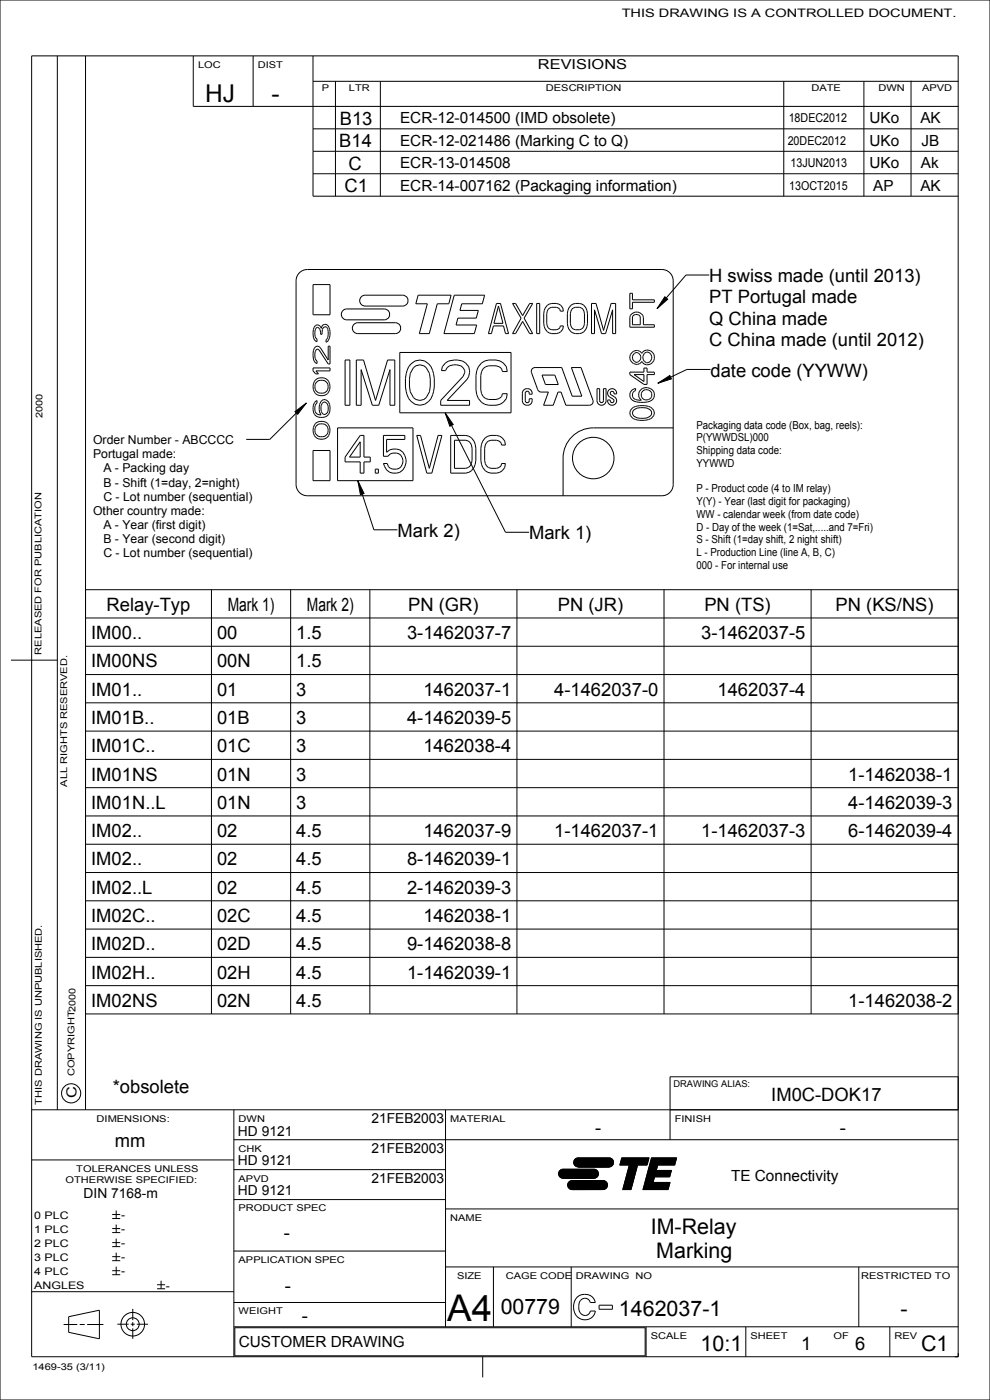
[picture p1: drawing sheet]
<svg xmlns="http://www.w3.org/2000/svg" width="210mm" height="297mm" viewBox="0 0 210 297" stroke-linecap="round" stroke-linejoin="round" font-family="sans-serif">
<g fill="none" stroke="#000" stroke-width=".21">
<path d="M0 0h210v297h-210zM12.2 11.9v223.5M18.1 11.9v223.5M41 11.9v10.7h162.3M53.7 11.9v10.7M66.4 11.9v29.7h136.9M66.4 17.3h136.9M71.2 17.3v24.3M80.7 17.3v24.3M166.3 17.3v24.3M183.3 17.3v24.3M193.3 17.1v24.5"/>
<path d="M66.4 27.3h136.9M66.4 32.1h136.9M66.4 36.9h136.9M63.7 57.7l1-.5h.5h75.2a2.4 2.4 0 0 1 2.4 2.4v43.2a2.4 2.4 0 0 1-2.4 2.4h-75.2a2.4 2.4 0 0 1-2.4-2.4v-43.2a2.4 2.4 0 0 1 .9-1.9zM150.4 58.3h-4.9l-6.1 7.2M66.4 60.4h3.6v6.4h-3.6zM66.4 78.1h3.6v.6h-3l.6 .6h-.7l-.5-.6zM66.9 69a.74 .74 0 0 1 1 .2l.3 .5 .1-.6a.81 .81 0 0 1 .8-.3 .81 .81 0 0 1 .7 .6 2.48 2.48 0 0 1-.6 3.2v-.5a2.17 2.17 0 0 0 0-2.8h-.3a1.38 1.38 0 0 0-.6 1.6h-.3a1.13 1.13 0 0 0-.8-1.5 1.92 1.92 0 0 0 0 2.6v.5a1.61 1.61 0 0 1-.8-1.9l.1-.7zM66.9 73.5a.74 .74 0 0 1 1 .2l1.7 2.7v-3h.4v3.8h-.4l-1.9-2.9-.5-.2a1.92 1.92 0 0 0 0 2.5v.5a1.72 1.72 0 0 1-.8-2.1l.2-1zM73.2 76.4h1v9.6h-1zM75.6 76.4h1.5l2.6 8.6 2.5-8.6h1.5v9.6h-1v-7.6l-2.4 7.6h-1.3l-2.4-7.6v7.6h-1zM84.8 74.8h23.6v12.8h-23.6z"/>
<path d="M87.2 77.2a2.82 2.82 0 0 1 3-.6 2.82 2.82 0 0 1 1.8 2.6 6.7 6.7 0 0 1-1.1 6 2.82 2.82 0 0 1-3 .5 2.82 2.82 0 0 1-1.7-2.6 6.7 6.7 0 0 1 1-5.9zM87.7 78a1.82 1.82 0 0 1 2.7 0l.7 1.2 .2 2.7a2.6 2.6 0 0 1-2.2 3.1 2.6 2.6 0 0 1-2.2-3.1l.1-2.7zM94.5 77a3.6 3.6 0 0 1 4.9 .8 2.9 2.9 0 0 1-.3 2.7l-4.3 4.5h4.8v1h-6.1v-1l4.7-5.2 .4-.8a1.6 1.6 0 0 0-1.7-1.6 1.98 1.98 0 0 0-2.4 1.2h-.8l.1-.8zM102.2 77a3.8 3.8 0 0 1 5.2 .8l.2 1h-1l-.2-.6a2.75 2.75 0 0 0-4.2 .6l-.2 .8v3.1a1.94 1.94 0 0 0 1.7 2h1.5l.7-.2 .5-.4 .2-.6h1a2.49 2.49 0 0 1-2.4 2.5 3.3 3.3 0 0 1-4.2-3.3v-3.1l.1-1 .4-.8zM105.3 64.4h.9l1.7 6.4h-.7l-.4-1.7h-2.1l-.5 1.7h-.6zM105.7 64.9l1 3.7h-1.9zM108.7 64.4h.7l1.5 2.6 1.4-2.6h.7l-1.8 3.1 1.8 3.3h-.7l-1.4-2.6-1.5 2.6h-.7l1.8-3.3zM113.8 64.4h.7v6.4h-.7zM116.1 64.8a2.31 2.31 0 0 1 3.3 .5l.1 .7h-.6l-.2-.4a1.67 1.67 0 0 0-2.6 .4 5 5 0 0 0 .2 3.5 1.83 1.83 0 0 0 2.4 0l.2-.4h.6a2.02 2.02 0 0 1-1.3 1.7 2.02 2.02 0 0 1-2.1-.4 5 5 0 0 1 0-5.6zM121.1 64.8a2.14 2.14 0 0 1 2.3-.3 2.14 2.14 0 0 1 1.2 2.1 4.1 4.1 0 0 1-.7 3.8 2.14 2.14 0 0 1-2.4 .2 2.14 2.14 0 0 1-1.2-2 4.1 4.1 0 0 1 .8-3.8zM121.3 65.6a1.55 1.55 0 0 1 1.7-.4 1.55 1.55 0 0 1 1 1.4v2a1.27 1.27 0 0 1-1.1 1.4h-.8a1.27 1.27 0 0 1-1.1-1.4v-2zM125.5 64.4h.9l1.6 5.7 1.6-5.7h1v6.4h-.7v-5.1l-1.4 5.1h-.9l-1.5-5.1v5.1h-.6z"/>
<path d="M133.6 78.9h3v-.8h.7v.8h1.5v.6h-1.5v2h-.7l-3-2zM133.6 62.2h.6v1.4h4.6v.5h-4.6v1.4h-.6zM134 66.6a1.5 1.5 0 0 1 2.5 .7v1.6h2.3v.5h-5.2v-2.1l.1-.4zM134 74.8a1.3 1.3 0 0 1 2.1 .2 1.53 1.53 0 0 1 2.6 .1 1.53 1.53 0 0 1-1.2 2.3 1.2 1.2 0 0 1-1.4-.7 1.43 1.43 0 0 1-2.1 .2 1.43 1.43 0 0 1 0-2.1zM134.3 67a.97 .97 0 0 1 1.5 .2v1.7h-1.6zM134.5 79.5h2.1v1.4zM134.6 75a1 1 0 0 1 1.4 .6 1 1 0 0 1-.8 1.3 1.04 1.04 0 0 1-1-.8 1.04 1.04 0 0 1 .4-1.1zM136.7 75l.4-.3a1.13 1.13 0 0 1 1.2 1.1 1.13 1.13 0 0 1-1.2 1.2 1.22 1.22 0 0 1-.4-2zM141 63l.6 .5-2.2 2zM150.7 78.4h-5l-6.2 2.9M66.4 95.6h3.6v6.4h-3.6zM66.9 89.8a1.91 1.91 0 0 1 2.6 .1 1.91 1.91 0 0 1 .2 2.5 1.85 1.85 0 0 1-2.4 .6 1.85 1.85 0 0 1-.8-2.3z"/>
<path d="M66.9 80.6a1.91 1.91 0 0 1 2.6 0 1.91 1.91 0 0 1 .2 2.6 1.85 1.85 0 0 1-2.4 .5 1.85 1.85 0 0 1-.8-2.3zM67 85.1l.2-.1v.5a1.4 1.4 0 0 0-.4 1.6 1.4 1.4 0 0 0 1.3 .9 2.41 2.41 0 0 1 .5-3.2 1.57 1.57 0 0 1 1.4 2.1 1.81 1.81 0 0 1-2 1.7 1.81 1.81 0 0 1-1.6-2.1l.3-1.1zM68.5 85.4a.81 .81 0 0 1 1.1 .8 1.41 1.41 0 0 1-.7 1.7 .8 .8 0 0 1-.8-.9 1.84 1.84 0 0 1 .4-1.6zM71.6 90.8h16v11.2h-16zM76.4 92.4h.8v4.6h1.3v1h-1.3v2.4h-.8v-2.4h-3.2v-1zM76.4 93.7v3.3h-2.3zM79.6 99.5h.7v.9h-.7zM81.3 92.4h4.6v.8h-3.9v2.7a2.44 2.44 0 0 1 2.9-.4 2.44 2.44 0 0 1 1.2 2.7 2.41 2.41 0 0 1-2.3 2.2 2.41 2.41 0 0 1-2.5-2.1h.8a1.74 1.74 0 0 0 3 .7 1.74 1.74 0 0 0-1-2.9l-1.3 .2-.5 .5h-1zM88.4 92.4h.8l1.9 7 1.8-7h.8l-2.1 8h-1.1zM94.4 87.6l1.7 2.5-.7 .3zM94.4 87.6l12.8 25.3h5M95.6 92.4h3.2a2.49 2.49 0 0 1 2.1 2.7v2.5a2.64 2.64 0 0 1-2.1 2.8h-3.2z"/>
<path d="M96.4 93.4h2.4a1.59 1.59 0 0 1 1.3 1.7v2.5a1.59 1.59 0 0 1-1.3 1.8h-2.4zM102.9 92.9a2.89 2.89 0 0 1 4.2 .7l.1 .8h-.8l-.1-.5a2.09 2.09 0 0 0-3.4 .5 6.2 6.2 0 0 0 .3 4.4 2.29 2.29 0 0 0 3.1 0l.1-.5h.8a2.48 2.48 0 0 1-3.7 1.9 2.81 2.81 0 0 1-1.5-2.6l.1-3.4 .3-.6zM134 86.7a4 4 0 0 1 4.4 0 1.43 1.43 0 0 1 .2 1.6 1.43 1.43 0 0 1-1.3 .8h-2.1a1.47 1.47 0 0 1-1.4-.9 1.47 1.47 0 0 1 .2-1.5zM134 82.8l.8-.4v.4a1.02 1.02 0 0 0-.7 1.2 1.02 1.02 0 0 0 1.1 .8l.8 .1a1.63 1.63 0 0 1 .6-2.7 1.63 1.63 0 0 1 2.2 1.8 1.53 1.53 0 0 1-1.4 1.3 3.4 3.4 0 0 1-3.7-.9 1.46 1.46 0 0 1 .3-1.6zM134.5 86.9a3.1 3.1 0 0 1 3.6 .3l.1 .4a1.39 1.39 0 0 1-1.6 1.1 2.36 2.36 0 0 1-2.3-.7l-.1-.4zM139.5 81.3l2.6-1.6 .3 .7zM142.8 90.8h-17a6.4 6.4 0 0 0-6.4 6.4v8M75.9 102l1.3 2.7-.7 .2zM75.9 102l3.4 10.4h5M18.1 125.1h185.2M18.1 131.1h185.2M18.1 137.1h185.2"/>
<path d="M44.9 125.1v90M61.7 125.1v90M78.5 125.1v90M109.7 125.1v90M140.9 125.1v90M172.1 125.1v90M12.2 140h-9.9M18.1 143.1h185.2M18.1 149.1h185.2M18.1 155.1h185.2M18.1 161.1h185.2M18.1 167.1h185.2"/>
<path d="M18.1 173.1h185.2M18.1 179.1h185.2M18.1 185.1h185.2M18.1 191.1h185.2M18.1 197.1h185.2M18.1 203.1h185.2M18.1 209.1h185.2M18.1 215.1h185.2M6.7 235.4h196.6M49.6 235.4v52.4M94.5 235.4v46.1M142.1 235.4v6.4"/>
<path d="M6.7 246.1h42.9M23.8 257.7h1.7M23.8 258.5h1.7M24.6 256.8l.1 1.7M24.6 259.8l.1 1.7M49.6 248.1h44.9M49.6 254.5h44.9M49.6 241.8h153.7M94.5 256.5h108.8M118.8 248.3l.6-.3h6.6a.95 .95 0 0 1 .9 .9 .95 .95 0 0 1-.8 1l-6.7 .1a.95 .95 0 0 1-.8-.6 .95 .95 0 0 1 .2-1.1zM119.4 250l6.7-.1zM120.7 250.7l.7-.2h6.5a.95 .95 0 0 1 1 .8 .95 .95 0 0 1-.9 1l-6.6 .1a.95 .95 0 0 1-.9-.6 .95 .95 0 0 1 .2-1.1z"/>
<path d="M121.4 252.4l6.6-.1zM122 245.9l.6-.3h6.6a.95 .95 0 0 1 .9 .9 .95 .95 0 0 1-.8 1h-6.7a.95 .95 0 0 1-.8-.5 .95 .95 0 0 1 .2-1.1zM122.6 247.5h6.7zM126.1 249.9l-6.7 .1a.95 .95 0 0 1-.9-1 .95 .95 0 0 1 .9-1h6.6a.95 .95 0 0 1 .9 1 .95 .95 0 0 1-.9 1M128 252.4h-6.6a.95 .95 0 0 1-1-1 .95 .95 0 0 1 1-.9h6.5a.95 .95 0 0 1 1 .9 .95 .95 0 0 1-1 1M129.3 247.5h-6.7a.95 .95 0 0 1-.9-.9 .95 .95 0 0 1 .9-1h6.6a.95 .95 0 0 1 .9 1 .95 .95 0 0 1-.9 .9M131.9 245.6h5.8l-.4 1.5h-2.1l-1.4 5.3h-1.7l1.4-5.3h-2zM138.2 245.6h5.3l-.4 1.5h-3.6l-3.1 5.3zM138.2 245.6h5.3l-.4 1.5h-3.6l-.3 1.2h3.2l-.3 1.3h-3.3l-.3 1.3h3.6l-.4 1.5h-5.3zM138.8 249.6l-.3 1.3h3.6l-.4 1.5h-5.3zM139.5 247.1l-.3 1.2h3.2l-.3 1.3h-3.3l-2.4 2.8zM6.7 274h42.9"/>
<path d="M23.8 269.6h1.7M23.8 266.6h1.7M23.8 263.6h1.7M23.8 260.6h1.7M23.8 270.4h1.7M23.8 267.4h1.7M23.8 264.5h1.7M23.8 261.5h1.7M24.6 262.8l.1 1.7M24.6 265.7l.1 1.7M24.6 268.7l.1 1.7M28.2 277.7v2.4"/>
<path d="M33.3 272.5h1.7M33.3 273.4h1.7M34.2 271.7v1.7M49.6 276.3h44.9M49.6 265.4h44.9M94.5 268.8h108.8M104.7 268.8v12.7M121.2 268.8v12.7M122.4 275.2l.9-.5 1.1-.1 .9 .3 .6 .6 .4 .8h-1.1l-.4-.7-.8-.2-.8 .5-.4 .8 .1 1.4 .3 .5 .5 .4 .5 .1 .4-.2 .4-.3 .2-.5h1.1l-.3 .9-.7 .6-.8 .3h-.9l-.8-.3-.6-.6-.4-.9-.1-1.1 .2-1zM127.1 276.9h2.8v.9h-2.8zM24.9 280.9h2.4M27.7 280.9h.9"/>
<path d="M28.2 280.5v.9M28.2 281.8v2.2M29 280.9h2.4M49.6 281.5h153.7M49.8 281.7h87.1v5.9h-87.1zM102.4 287.8v4.4M137.1 281.5v6.3M158.2 281.5v6.3M188.8 281.5v6.3M203.3 287.8h-196.6v-275.9h196.6v275.9"/>
<circle cx="68.2" cy="91.3" r="1.43"/>
<circle cx="68.2" cy="82" r="1.43"/>
<circle cx="125.8" cy="97.2" r="4.4"/>
<circle cx="137.1" cy="83.8" r="1.11"/>
<circle cx="15.1" cy="231.9" r="2.03"/>
<circle cx="28.2" cy="280.9" r="2.51"/>
<circle cx="28.2" cy="280.9" r="1.37"/>
</g>
<path d="M141 63l.6 .5-2.2 2zM94.4 87.6l1.7 2.5-.7 .3zM139.5 81.3l2.6-1.6 .3 .7zM75.9 102l1.3 2.7-.7 .2zM118.8 248.3l.6-.3h6.6a.95 .95 0 0 1 .9 .9 .95 .95 0 0 1-.8 1l-6.7 .1a.95 .95 0 0 1-.8-.6 .95 .95 0 0 1 .2-1.1zM120.7 250.7l.7-.2h6.5a.95 .95 0 0 1 1 .8 .95 .95 0 0 1-.9 1l-6.6 .1a.95 .95 0 0 1-.9-.6 .95 .95 0 0 1 .2-1.1zM122 245.9l.6-.3h6.6a.95 .95 0 0 1 .9 .9 .95 .95 0 0 1-.8 1h-6.7a.95 .95 0 0 1-.8-.5 .95 .95 0 0 1 .2-1.1zM131.9 245.6h5.8l-.4 1.5h-2.1l-1.4 5.3h-1.7l1.4-5.3h-2zM138.8 249.6l-.3 1.3h3.6l-.4 1.5h-5.3zM139.5 247.1l-.3 1.2h3.2l-.3 1.3h-3.3l-2.4 2.8zM138.2 245.6h5.3l-.4 1.5h-3.6l-3.1 5.3z" fill="#000"/>
<!-- layer: DRAFT_ENTITY -->
<path d="M182.2 268.8v12.7" fill="none" stroke="#000" stroke-width=".21"/>
<!-- layer: DTM_CURVE -->
<path d="M72.6 66l.6-.4 .4-.1h7.9a1.16 1.16 0 0 1 1.2 1.2 1.16 1.16 0 0 1-1.2 1.2h-7.9a1.16 1.16 0 0 1-1.1-.7 1.16 1.16 0 0 1 .1-1.2zM75 68.9l.5-.4h.4h7.9a1.16 1.16 0 0 1 1.2 1.1 1.16 1.16 0 0 1-1.2 1.2h-7.9a1.16 1.16 0 0 1-1-.7 1.16 1.16 0 0 1 .1-1.2zM76.8 62.8l.7-.2h7.9a1.16 1.16 0 0 1 1.2 1.2 1.16 1.16 0 0 1-1.2 1.1h-7.9a1.16 1.16 0 0 1-1.1-.8 1.16 1.16 0 0 1 .4-1.3zM88.7 62.6h7l-.5 1.8h-2.4l-1.7 6.4h-2.1l1.6-6.4h-2.4zM96.4 62.6h6.4l-.5 1.8h-4.4l-.3 1.5h3.9l-.5 1.6h-3.9l-.4 1.4h4.4l-.5 1.9h-6.4zM113 78.1l.5-.1h5.7l2.2 6.1h2l-2.2-6.1h2l2.6 6.9-.1 .7-.7 .4h-5l-1-2.8h-.6l-1 2.8h-2.1l1-2.8h-1.5l-.6-.3-1.5-3.9v-.5zM115 79.6h2.7l.7 2h-2.7zM111.1 82.7a1.06 1.06 0 0 1 1.2-.2 1.06 1.06 0 0 1 .6 1.1h-.6a.44 .44 0 0 0-.3-.6 .44 .44 0 0 0-.6 .4v1.6a.42 .42 0 0 0 .4 .4 .42 .42 0 0 0 .5-.4v-.4h.6a1.07 1.07 0 0 1-.8 1.4 1.07 1.07 0 0 1-1.3-1v-1.6zM126.6 82.5h.6v2.5a.4 .4 0 0 0 .4 .4 .4 .4 0 0 0 .4-.4v-2.5h.6v2.5a.96 .96 0 0 1-1 1 .96 .96 0 0 1-1-1zM129.1 82.8a.97 .97 0 0 1 1.2-.3 .97 .97 0 0 1 .5 1.1h-.6a.41 .41 0 0 0-.2-.6 .41 .41 0 0 0-.5 .2 .41 .41 0 0 0 .1 .6l.7 .4a.96 .96 0 0 1-.1 1.7 .96 .96 0 0 1-1.3-1h.5a.41 .41 0 0 0 .2 .5 .41 .41 0 0 0 .6-.2 .41 .41 0 0 0-.1-.5l-.8-.5a.96 .96 0 0 1-.2-1.4z" fill="none" stroke="#000" stroke-width=".21"/>
<!-- layer: NOTE -->
<path d="M62.6 87.3l2.4-1.8-1.9 2.4z" fill="#000"/>
<path d="M62.6 87.3l2.4-1.8-1.9 2.4zM65 85.5l-7.8 7.7h-5" fill="none" stroke="#000" stroke-width=".21"/>
<!-- layer: SYMBOL -->
<path d="M142.1 228.4h61.2v7h-61.2zM14.6 279.3l6.5-1.4v6.1l-6.5-1.4zM13.5 281h2.9M16.9 281h1.1M18.5 281h3.4" fill="none" stroke="#000" stroke-width=".21"/>
<text font-size="7.8" x="94.9" y="280.3">A4</text>
<g font-size="5.2">
<text x="43.5" y="21.6">HJ</text>
<text x="57.6" y="21.6">-</text>
</g>
<g font-size="4.6">
<text x="138" y="261.9">IM-Relay</text>
<text x="139.2" y="266.9">Marking</text>
<text x="131.3" y="279.1">1462037-1</text>
<text x="191" y="279.1">-</text>
<text x="148.6" y="286.6">10:1</text>
<text x="195.4" y="286.6">C1</text>
</g>
<text font-size="4.5" x="106.2" y="278.8">00779</text>
<g font-size="3.9">
<text x="72.1" y="26.4">B13</text>
<text x="72" y="31.2">B14</text>
<text x="73.9" y="36">C</text>
<text x="73.1" y="40.7">C1</text>
<text x="150.4" y="59.8">H swiss made (until 2013)</text>
<text x="150.4" y="64.3">PT Portugal made</text>
<text x="150.4" y="68.8">Q China made</text>
<text x="150.4" y="73.3">C China made (until 2012)</text>
<text x="150.7" y="79.9">date code (YYWW)</text>
<text x="84.3" y="113.9">Mark 2)</text>
<text x="112.2" y="114.4">Mark 1)</text>
<text x="22.6" y="129.6">Relay-Typ</text>
<text x="48.3" y="129.6">Mark 1)</text>
<text x="65.1" y="129.6">Mark 2)</text>
<text x="86.6" y="129.6">PN (GR)</text>
<text x="118.3" y="129.6">PN (JR)</text>
<text x="149.4" y="129.6">PN (TS)</text>
<text x="177.3" y="129.6">PN (KS/NS)</text>
<text x="19.3" y="135.6">IM00..</text>
<text x="46.1" y="135.6">00</text>
<text x="62.9" y="135.6">1.5</text>
<text x="86.3" y="135.6">3-1462037-7</text>
<text x="148.7" y="135.6">3-1462037-5</text>
<text x="19.3" y="141.6">IM00NS</text>
<text x="46.1" y="141.6">00N</text>
<text x="62.9" y="141.6">1.5</text>
<text x="19.3" y="147.6">IM01..</text>
<text x="46.1" y="147.6">01</text>
<text x="62.9" y="147.6">3</text>
<text x="89.8" y="147.6">1462037-1</text>
<text x="117.5" y="147.6">4-1462037-0</text>
<text x="152.2" y="147.6">1462037-4</text>
<text x="19.3" y="153.6">IM01B..</text>
<text x="46.1" y="153.6">01B</text>
<text x="62.9" y="153.6">3</text>
<text x="86.3" y="153.6">4-1462039-5</text>
<text x="19.3" y="159.6">IM01C..</text>
<text x="46.1" y="159.6">01C</text>
<text x="62.9" y="159.6">3</text>
<text x="89.8" y="159.6">1462038-4</text>
<text x="19.3" y="165.6">IM01NS</text>
<text x="46.1" y="165.6">01N</text>
<text x="62.9" y="165.6">3</text>
<text x="179.9" y="165.6">1-1462038-1</text>
<text x="19.3" y="171.6">IM01N..L</text>
<text x="46.1" y="171.6">01N</text>
<text x="62.9" y="171.6">3</text>
<text x="179.9" y="171.6">4-1462039-3</text>
<text x="19.3" y="177.6">IM02..</text>
<text x="46.1" y="177.6">02</text>
<text x="62.9" y="177.6">4.5</text>
<text x="89.8" y="177.6">1462037-9</text>
<text x="117.5" y="177.6">1-1462037-1</text>
<text x="148.7" y="177.6">1-1462037-3</text>
<text x="179.9" y="177.6">6-1462039-4</text>
<text x="19.3" y="183.6">IM02..</text>
<text x="46.1" y="183.6">02</text>
<text x="62.9" y="183.6">4.5</text>
<text x="86.3" y="183.6">8-1462039-1</text>
<text x="19.3" y="189.6">IM02..L</text>
<text x="46.1" y="189.6">02</text>
<text x="62.9" y="189.6">4.5</text>
<text x="86.3" y="189.6">2-1462039-3</text>
<text x="19.3" y="195.6">IM02C..</text>
<text x="46.1" y="195.6">02C</text>
<text x="62.9" y="195.6">4.5</text>
<text x="89.8" y="195.6">1462038-1</text>
<text x="19.3" y="201.6">IM02D..</text>
<text x="46.1" y="201.6">02D</text>
<text x="62.9" y="201.6">4.5</text>
<text x="86.3" y="201.6">9-1462038-8</text>
<text x="19.3" y="207.6">IM02H..</text>
<text x="46.1" y="207.6">02H</text>
<text x="62.9" y="207.6">4.5</text>
<text x="86.3" y="207.6">1-1462039-1</text>
<text x="19.3" y="213.6">IM02NS</text>
<text x="46.1" y="213.6">02N</text>
<text x="62.9" y="213.6">4.5</text>
<text x="179.9" y="213.6">1-1462038-2</text>
<text x="23.9" y="231.8">*obsolete</text>
<text x="163.6" y="233.6">IM0C-DOK17</text>
<text x="24.4" y="243.4">mm</text>
<text x="126.2" y="240.6">-</text>
<text x="178.1" y="240.6">-</text>
<text x="60.2" y="262.9">-</text>
<text x="60.4" y="274.1">-</text>
<text x="64" y="280.5">-</text>
<text x="170" y="286.4">1</text>
<text x="181.4" y="286.4">6</text>
</g>
<g font-size="3.3">
<text x="84.9" y="26.2">ECR-12-014500 (IMD obsolete)</text>
<text x="184.4" y="26.2">UKo</text>
<text x="195.2" y="26.2">AK</text>
<text x="84.9" y="31">ECR-12-021486 (Marking C to Q)</text>
<text x="84.9" y="35.7">ECR-13-014508</text>
<text x="184.4" y="31">UKo</text>
<text x="184.4" y="35.7">UKo</text>
<text x="195.3" y="35.7">Ak</text>
<text x="195.5" y="31">JB</text>
<text x="84.9" y="40.5">ECR-14-007162 (Packaging information)</text>
<text x="185.2" y="40.5">AP</text>
<text x="195.2" y="40.5">AK</text>
<text x="155.1" y="250.6">TE Connectivity</text>
<text x="50.7" y="285.8">CUSTOMER DRAWING</text>
</g>
<g font-size="2.9">
<text x="114.1" y="14.6">REVISIONS</text>
<text x="16.2" y="232.9" transform="rotate(-90 16.2 232.9)">C</text>
<text x="78.8" y="238.2">21FEB2003</text>
<text x="50.5" y="240.9">HD 9121</text>
<text x="78.8" y="244.6">21FEB2003</text>
<text x="50.5" y="247.1">HD 9121</text>
<text x="78.8" y="250.9">21FEB2003</text>
<text x="17.7" y="254.1">DIN 7168-m</text>
<text x="50.5" y="253.5">HD 9121</text>
</g>
<g font-size="2.6">
<text x="167.3" y="25.9">18DEC2012</text>
<text x="167.1" y="30.7">20DEC2012</text>
<text x="167.7" y="35.5">13JUN2013</text>
<text x="167.4" y="40.2">13OCT2015</text>
<text x="19.8" y="94.2">Order Number - ABCCCC</text>
<text x="19.8" y="97.2">Portugal made:</text>
<text x="21.9" y="100.2">A - Packing day</text>
<text x="21.9" y="103.2">B - Shift (1=day, 2=night)</text>
<text x="21.9" y="106.2">C - Lot number (sequential)</text>
<text x="19.8" y="109.2">Other country made:</text>
<text x="21.9" y="112.2">A - Year (first digit)</text>
<text x="21.9" y="115.2">B - Year (second digit)</text>
<text x="21.9" y="118.2">C - Lot number (sequential)</text>
<text x="25.7" y="258.6">-</text>
<text x="25.7" y="261.6">-</text>
<text x="25.7" y="264.5">-</text>
<text x="25.7" y="267.5">-</text>
<text x="25.7" y="270.5">-</text>
<text x="35.2" y="273.6">-</text>
</g>
<text font-size="2.5" x="131.9" y="3.6">THIS DRAWING IS A CONTROLLED DOCUMENT.</text>
<g font-size="2.3">
<text x="147.7" y="91">Packaging data code (Box, bag, reels):</text>
<text x="147.7" y="93.7">P(YWWDSL)000</text>
<text x="147.7" y="96.4">Shipping data code:</text>
<text x="147.7" y="99.1">YYWWD</text>
<text x="147.7" y="104.5">P - Product code (4 to IM relay)</text>
<text x="147.7" y="107.2">Y(Y) - Year (last digit for packaging)</text>
<text x="147.7" y="109.9">WW - calendar week (from date code)</text>
<text x="147.7" y="112.6">D - Day of the week (1=Sat,.....and 7=Fri)</text>
<text x="147.7" y="115.3">S - Shift (1=day shift, 2 night shift)</text>
<text x="147.7" y="118">L - Production Line (line A, B, C)</text>
<text x="147.7" y="120.7">000 - For internal use</text>
</g>
<g font-size="2.2">
<text x="7.3" y="261.5">1 PLC</text>
<text x="7.3" y="258.5">0 PLC</text>
<text x="7.3" y="264.5">2 PLC</text>
<text x="7.3" y="267.4">3 PLC</text>
<text x="7.3" y="270.4">4 PLC</text>
<text x="7.3" y="273.4">ANGLES</text>
</g>
<g font-size="2">
<text x="42" y="14.4">LOC</text>
<text x="54.7" y="14.4">DIST</text>
<text x="68.3" y="19.3">P</text>
<text x="74" y="19.3">LTR</text>
<text x="115.8" y="19.3">DESCRIPTION</text>
<text x="172.1" y="19.3">DATE</text>
<text x="186.3" y="19.3">DWN</text>
<text x="195.6" y="19.3">APVD</text>
<text x="9" y="88.7" transform="rotate(-90 9 88.7)">2000</text>
<text x="8.8" y="138.9" transform="rotate(-90 8.8 138.9)">RELEASED FOR PUBLICATION</text>
<text x="14.2" y="166.9" transform="rotate(-90 14.2 166.9)">ALL RIGHTS RESERVED.</text>
<text x="15.8" y="228.3" transform="rotate(-90 15.8 228.3)">COPYRIGHT2000</text>
<text x="142.9" y="230.7">DRAWING ALIAS:</text>
<text x="8.8" y="234.3" transform="rotate(-90 8.8 234.3)">THIS DRAWING IS UNPUBLISHED.</text>
<text x="20.5" y="238">DIMENSIONS:</text>
<text x="50.6" y="238">DWN</text>
<text x="95.5" y="238">MATERIAL</text>
<text x="143.1" y="238">FINISH</text>
<text x="50.6" y="244.3">CHK</text>
<text x="13.9" y="251">OTHERWISE SPECIFIED:</text>
<text x="16.2" y="248.6">TOLERANCES UNLESS</text>
<text x="50.6" y="250.7">APVD</text>
<text x="50.6" y="257">PRODUCT SPEC</text>
<text x="95.5" y="259">NAME</text>
<text x="50.6" y="267.9">APPLICATION SPEC</text>
<text x="97" y="271.3">SIZE</text>
<text x="107.3" y="271.3">CAGE CODE</text>
<text x="122.2" y="271.3">DRAWING NO</text>
<text x="182.7" y="271.3">RESTRICTED TO</text>
<text x="50.6" y="278.8">WEIGHT</text>
<text x="138.1" y="284">SCALE</text>
<text x="159.2" y="284">SHEET</text>
<text x="176.8" y="284">OF</text>
<text x="189.8" y="284">REV</text>
<text x="6.9" y="290.6">1469-35 (3/11)</text>
</g>
</svg>
